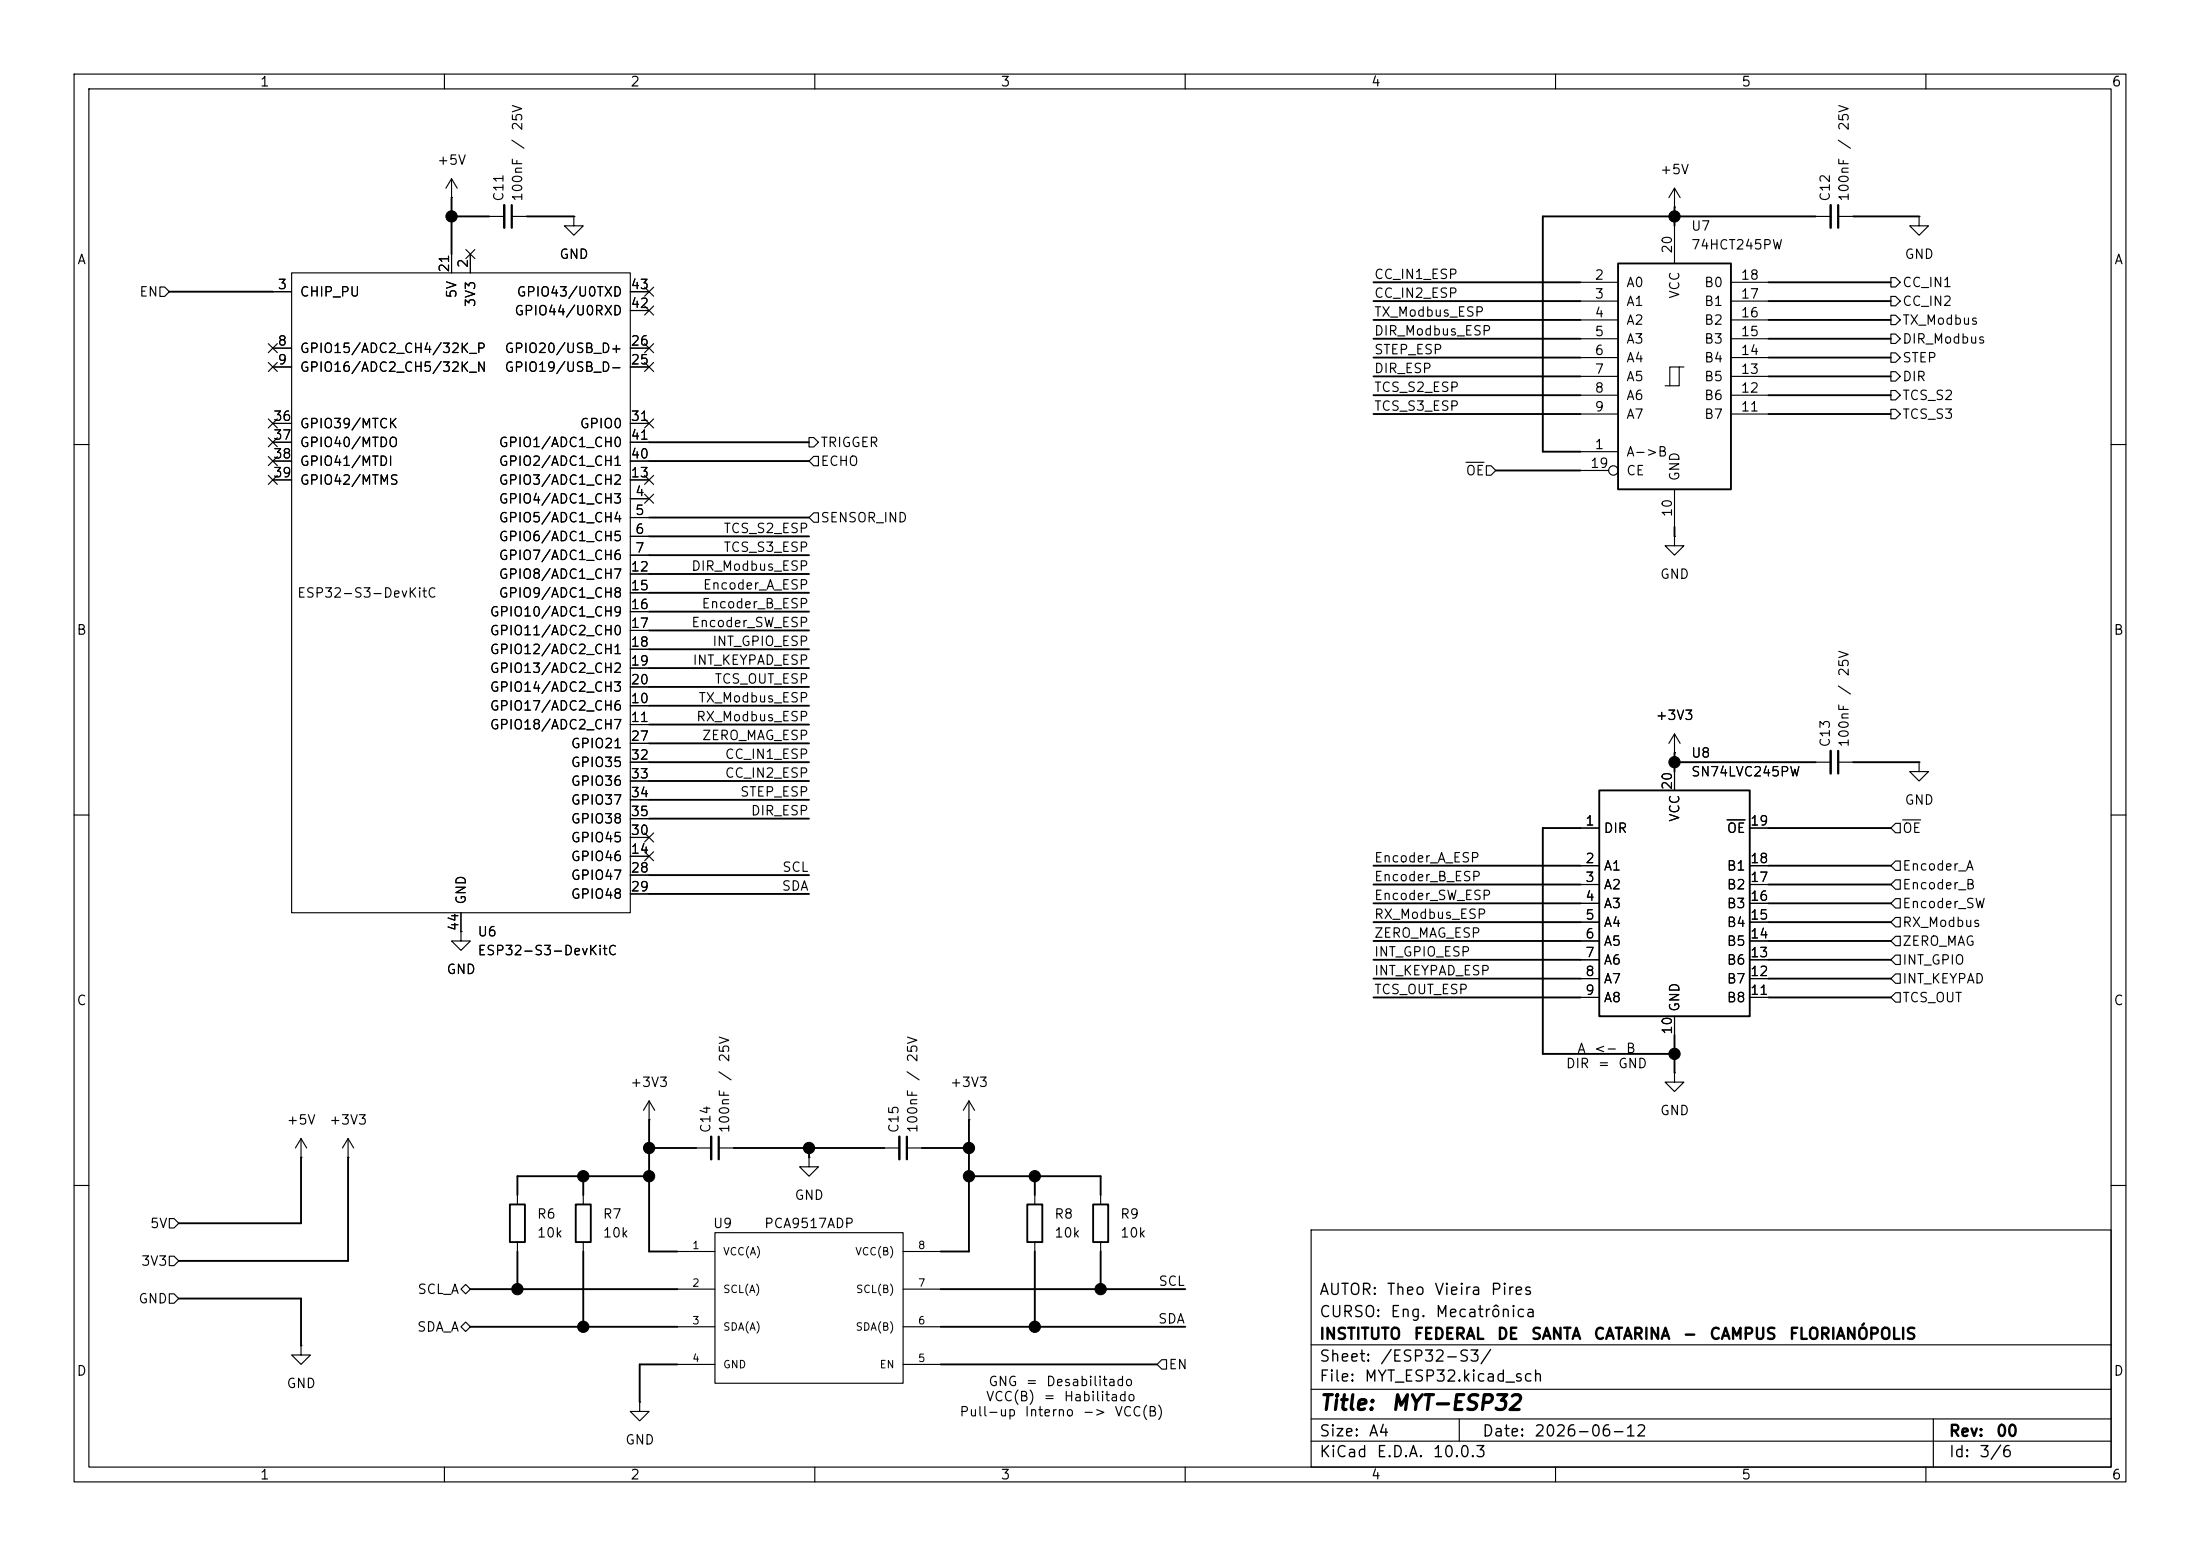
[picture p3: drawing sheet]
<svg xmlns="http://www.w3.org/2000/svg" width="297mm" height="210mm" viewBox="0 0 297 210" stroke-linecap="round" stroke-linejoin="round" font-family="sans-serif">
<g fill="none" stroke="#000" stroke-width=".15">
<path d="M10 10h277v190h-277zM12 12h273v186h-273zM60 10v2M110 10v2M160 10v2M210 10v2M260 10v2M21.6 38.7h.6l.7 .7-.7 .6h-.6zM36.8 39.4h2.6M39.4 36.8h45.7v86.4h-45.7zM61 26.7h.1M61 24.1l-.8 1.3"/>
<path d="M61 24.1l.7 1.3M61 24.1v2.6M61 34.3v2.5M62.9 33.7l1.2 1.2M63.5 34.3v2.5M64.1 33.7l-1.2 1.2M66 29.2h2.1M69.1 29.2h2M77.5 29.2v1.3h1.2l-1.2 1.3-1.3-1.3h1.3M77.5 29.2h.1M85.1 39.4h2.5M87 38.8l1.2 1.2"/>
<path d="M88.2 38.8l-1.2 1.2M213.4 38.1h5M226.1 27.9h.1M226.1 25.4l-.8 1.3M226.1 25.4l.7 1.3M226.1 25.4v2.5M226.1 30.5v5.1M233.7 38.1h5.1M245.1 29.2h2M248.2 29.2h2M255.3 37.5h.6l.6 .6-.6 .6h-.6zM259.1 29.2v1.3h1.2l-1.2 1.3-1.3-1.3h1.3"/>
<path d="M259.1 29.2h.1M36.2 48.9l1.2 1.2M36.2 59.1l1.2 1.2M36.2 46.4l1.2 1.2M36.2 56.5l1.2 1.3M36.8 59.7h2.6M36.8 47h2.6M36.8 49.5h2.6M36.8 57.2h2.6M37.4 48.9l-1.2 1.2M37.4 59.1l-1.2 1.2M37.4 46.4l-1.2 1.2"/>
<path d="M37.4 56.5l-1.2 1.3M85.1 59.7h2.5M85.1 41.9h2.5M85.1 47h2.5M85.1 49.5h2.5M85.1 57.2h2.5M87 56.5l1.2 1.3M87 41.3l1.2 1.2M87 48.9l1.2 1.2M87 46.4l1.2 1.2M88.2 56.5l-1.2 1.3M88.2 41.3l-1.2 1.2"/>
<path d="M88.2 48.9l-1.2 1.2M88.2 46.4l-1.2 1.2M109.2 59.1h.7l.6 .6-.6 .6h-.7zM213.4 40.6h5M213.4 43.2h5M213.4 45.7h5M213.4 48.3h5M213.4 50.8h5M213.4 53.3h5M213.4 55.9h5M226.7 49.5h-1.3v2.6M227.3 49.5h-.6v2.6h-1.9"/>
<path d="M233.7 40.6h5.1M233.7 43.2h5.1M233.7 45.7h5.1M233.7 48.3h5.1M233.7 50.8h5.1M233.7 53.3h5.1M233.7 55.9h5.1M255.3 47.6h.6l.6 .7-.6 .6h-.6zM255.3 52.7h.6l.6 .6-.6 .7h-.6zM255.3 55.2h.6l.6 .7-.6 .6h-.6zM255.3 45.1h.6l.6 .6-.6 .7h-.6zM255.3 42.5h.6l.6 .7-.6 .6h-.6z"/>
<path d="M255.3 40h.6l.6 .6-.6 .7h-.6zM255.3 50.2h.6l.6 .6-.6 .6h-.6zM10 60h2M36.2 61.6l1.2 1.2M36.2 64.2l1.2 1.2M36.8 64.8h2.6M36.8 62.2h2.6M37.4 61.6l-1.2 1.2M37.4 64.2l-1.2 1.2M85.1 64.8h2.5M85.1 62.2h2.5M85.1 67.3h2.5"/>
<path d="M85.1 69.9h2.5M85.1 72.4h2.5M85.1 74.9h2.5M85.1 77.5h2.5M87 64.2l1.2 1.2M87 66.7l1.2 1.2M88.2 64.2l-1.2 1.2M88.2 66.7l-1.2 1.2M109.2 62.2l.7-.6h.6v1.3h-.6zM109.9 69.2h.6v1.3h-.6l-.7-.6zM197.9 62.4h2.4M200.7 62.9h.6l.6 .6-.6 .6h-.6z"/>
<path d="M213.4 61h5M213.4 63.5h3.8M226.1 72.4v1.3h1.2l-1.2 1.2-1.3-1.2h1.3M226.1 72.4h.1M226.1 66v5.1M285 60h2M85.1 90.2h2.5M85.1 95.3h2.5M85.1 97.8h2.5M85.1 80h2.5M85.1 82.6h2.5M85.1 85.1h2.5"/>
<path d="M85.1 87.6h2.5M85.1 92.7h2.5M226.1 99.1v2.5M226.1 99.1l-.8 1.2M226.1 99.1l.7 1.2M10 110h2M85.1 102.9h2.5M85.1 115.6h2.5M85.1 100.3h2.5M85.1 118.1h2.5M85.1 113h2.5M85.1 105.4h2.5"/>
<path d="M85.1 108h2.5M85.1 110.5h2.5M87 115l1.2 1.2M87 112.4l1.2 1.2M88.2 115l-1.2 1.2M88.2 112.4l-1.2 1.2M213.4 111.8h2.5M213.4 116.8h2.5M213.4 119.4h2.5M226.1 101.6h.1M226.1 104.1v2.6M233.2 110.7h2.4"/>
<path d="M236.2 111.8h2.6M236.2 116.8h2.6M236.2 119.4h2.6M245.1 102.9h2M248.2 102.9h2M255.9 111.1h.6v1.3h-.6l-.6-.6zM255.9 118.7h.6v1.3h-.6l-.6-.6zM255.9 116.2h.6v1.3h-.6l-.6-.7zM256.9 110.7h2.4M259.1 102.9v1.2h1.2l-1.2 1.3-1.3-1.3h1.3M259.1 102.9h.1M285 110h2"/>
<path d="M62.2 125.7v1.3h1.3l-1.3 1.3-1.2-1.3h1.2M62.2 125.7h.1M62.2 123.2v2.5M85.1 120.7h2.5M213.4 121.9h2.5M213.4 124.5h2.5M213.4 127h2.5M213.4 129.5h2.5M213.4 132.1h2.5M213.4 134.6h2.5M226.1 137.2v2.5M236.2 121.9h2.6"/>
<path d="M236.2 124.5h2.6M236.2 127h2.6M236.2 129.5h2.6M236.2 132.1h2.6M236.2 134.6h2.6M255.9 134h.6v1.3h-.6l-.6-.7zM255.9 128.9h.6v1.3h-.6l-.6-.7zM255.9 121.3h.6v1.3h-.6l-.6-.7zM255.9 123.8h.6v1.3h-.6l-.6-.6zM255.9 131.4h.6v1.3h-.6l-.6-.6zM255.9 126.4h.6v1.2h-.6l-.6-.6zM40.6 156.2h.1"/>
<path d="M40.6 153.7l-.7 1.2M40.6 153.7l.8 1.2M40.6 153.7v2.5M47 156.2h.1M47 153.7l-.8 1.2M47 153.7l.8 1.2M47 153.7v2.5M87.6 151.1h.1M87.6 148.6l-.7 1.3M87.6 148.6l.8 1.3M87.6 148.6v2.5M94 154.9h2"/>
<path d="M97 154.9h2.1M109.2 156.2v1.3h1.3l-1.3 1.3-1.3-1.3h1.3M109.2 156.2h.1M119.4 154.9h2M122.4 154.9h2.1M130.8 151.1h.1M130.8 148.6l-.8 1.3M130.8 148.6l.8 1.3M130.8 148.6v2.5M226.1 144.8v1.3h1.2l-1.2 1.2-1.3-1.2h1.3M226.1 144.8h.1M10 160h2"/>
<path d="M22.9 164.5h.6l.6 .6-.6 .6h-.6zM22.9 174.6h.6l.6 .7-.6 .6h-.6zM22.9 169.5h.6l.6 .7-.6 .6h-.6zM62.2 174l.7-.6 .6 .6-.6 .6zM62.9 178.4l.6 .7-.6 .6-.7-.6zM69.8 161.3v1.3M69.8 167.6v1.3M78.7 161.3v1.3M78.7 167.6v1.3M91.4 168.9h5.1M91.4 174h5.1M91.4 179.1h5.1"/>
<path d="M96.5 166.4h25.4v20.3h-25.4zM121.9 168.9h5.1M121.9 174h5.1M121.9 179.1h5.1M139.7 161.3v1.3M139.7 167.6v1.3M148.6 161.3v1.3M148.6 167.6v1.3M177 166h108v32h-108zM285 160h2M40.6 181.6v1.3h1.3l-1.3 1.3-1.2-1.3h1.2M40.6 181.6h.1"/>
<path d="M60 198v2M86.4 189.2v1.3h1.2l-1.2 1.3-1.3-1.3h1.3M86.4 189.2h.1M91.4 184.2h5.1M110 198v2M121.9 184.2h5.1M156.8 183.5h.7v1.3h-.7l-.6-.6zM160 198v2M177 194.5h108M177 191.5h108M177 187.5h108M177 181.5h108"/>
<path d="M197 191.5v3M210 198v2M260 198v2M261 191.5v6.5"/>
<circle cx="217.8" cy="63.5" r=".63"/>
</g>
<path d="M69.1 27.7v3M248.2 27.7v3M248.2 101.3v3.1M97 153.4v3.1M122.4 153.4v3.1" fill="none" stroke="#000" stroke-width=".3"/>
<path d="M68.1 27.7v3M247.1 27.7v3M247.1 101.3v3.1M96 153.4v3.1M121.4 153.4v3.1" fill="none" stroke="#000" stroke-width=".33"/>
<g fill="none" stroke="#000" stroke-width=".25">
<path d="M22.9 39.4h13.9M61 26.7v7.6M61 29.2h5M71.1 29.2h6.4M185.4 38.1h28M218.4 35.6h15.3v30.4h-15.3zM226.1 27.9v2.6M238.8 38.1h16.5M245.1 29.2h-36.8v31.8h5.1M250.2 29.2h8.9M87.6 59.7h21.6M185.4 53.3h28"/>
<path d="M185.4 40.6h28M185.4 43.2h28M185.4 45.7h28M185.4 48.3h28M185.4 55.9h28M185.4 50.8h28M238.8 53.3h16.5M238.8 40.6h16.5M238.8 43.2h16.5M238.8 45.7h16.5M238.8 48.3h16.5M238.8 55.9h16.5"/>
<path d="M238.8 50.8h16.5M87.6 62.2h21.6M87.6 69.9h21.6M87.6 77.5h21.6M87.6 74.9h21.6M87.6 72.4h21.6M201.9 63.5h11.5M226.1 71.1v1.3M87.6 82.6h21.6M87.6 80h21.6M87.6 90.2h21.6M87.6 87.6h21.6"/>
<path d="M87.6 85.1h21.6M87.6 92.7h21.6M87.6 95.3h21.6M87.6 97.8h21.6M87.6 102.9h21.6M87.6 105.4h21.6M87.6 108h21.6M87.6 100.3h21.6M87.6 110.5h21.6M87.6 118.1h21.6M185.4 119.4h28M185.4 116.8h28"/>
<path d="M213.4 111.8h-5.1v30.4h17.8M215.9 106.7h20.3v30.5h-20.3zM226.1 101.6v2.5M226.1 102.9h19M238.8 119.4h16.5M238.8 111.8h16.5M238.8 116.8h16.5M250.2 102.9h8.9M87.6 120.7h21.6M185.4 134.6h28M185.4 129.5h28M185.4 132.1h28"/>
<path d="M185.4 121.9h28M185.4 124.5h28M185.4 127h28M226.1 139.7v5.1M238.8 134.6h16.5M238.8 129.5h16.5M238.8 132.1h16.5M238.8 121.9h16.5M238.8 124.5h16.5M238.8 127h16.5M40.6 156.2v8.9h-16.5M47 156.2v14h-22.9"/>
<path d="M78.7 158.8v2.5M87.6 158.8h-17.8v2.5M87.6 151.1v17.8h3.8M87.6 154.9h6.4M99.1 154.9h20.3M109.2 154.9v1.3M124.5 154.9h6.3M130.8 158.8h17.8v2.5M130.8 151.1v17.8h-3.8M139.7 158.8v2.5M24.1 175.3h16.5v6.3M63.5 174h27.9"/>
<path d="M63.5 179.1h27.9M68.8 162.6h2.1v5h-2.1zM69.8 168.9v5.1M77.7 162.6h2.1v5h-2.1zM78.7 168.9v10.2M127 174h33M127 179.1h33M138.7 162.6h2v5h-2zM139.7 168.9v10.2M147.6 162.6h2v5h-2zM148.6 168.9v5.1M91.4 184.2h-5v5"/>
<path d="M127 184.2h29.2"/>
</g>
<g fill="#000" stroke="#000" stroke-width=".14">
<circle cx="61" cy="29.2" r=".76"/>
<circle cx="226.1" cy="29.2" r=".76"/>
<circle cx="226.1" cy="102.9" r=".76"/>
<circle cx="78.7" cy="158.7" r=".76"/>
<circle cx="87.6" cy="154.9" r=".76"/>
<circle cx="87.6" cy="158.7" r=".76"/>
<circle cx="109.2" cy="154.9" r=".76"/>
<circle cx="130.8" cy="158.7" r=".76"/>
<circle cx="130.8" cy="154.9" r=".76"/>
<circle cx="139.7" cy="158.7" r=".76"/>
<circle cx="226.1" cy="142.2" r=".76"/>
<circle cx="69.8" cy="174" r=".76"/>
<circle cx="78.7" cy="179.1" r=".76"/>
<circle cx="139.7" cy="179.1" r=".76"/>
<circle cx="148.6" cy="174" r=".76"/>
</g>
<g font-size="2">
<text x="178" y="190.8">Title:</text>
<text x="187.7" y="190.8">MYT-ESP32</text>
</g>
<g font-size="1.5">
<text x="178" y="178.2">CURSO:</text>
<text x="178" y="175.2">AUTOR:</text>
<text x="187.1" y="175.2">Theo</text>
<text x="187.6" y="178.2">Eng.</text>
<text x="193.5" y="175.2">Vieira</text>
<text x="193.7" y="178.2">Mecatrônica</text>
<text x="201.1" y="175.2">Pires</text>
<text x="178" y="184.2">Sheet:</text>
<text x="178" y="181.2">INSTITUTO</text>
<text x="186.2" y="184.2">/ESP32-S3/</text>
<text x="190.7" y="181.2">FEDERAL</text>
<text x="202" y="181.2">DE</text>
<text x="206.6" y="181.2">SANTA</text>
<text x="215" y="181.2">CATARINA</text>
<text x="227.1" y="181.2">-</text>
<text x="230.7" y="181.2">CAMPUS</text>
<text x="241.4" y="181.2">FLORIANÓPOLIS</text>
<text x="178" y="186.9">File:</text>
<text x="184.1" y="186.9">MYT_ESP32.kicad_sch</text>
<text x="178" y="197.1">KiCad</text>
<text x="178" y="194.3">Size:</text>
<text x="184.7" y="194.3">A4</text>
<text x="185.7" y="197.1">E.D.A.</text>
<text x="193.3" y="197.1">10.0.3</text>
<text x="200" y="194.3">Date:</text>
<text x="207" y="194.3">2026-06-12</text>
<text x="263" y="194.3">Rev:</text>
<text x="263" y="197.1">Id:</text>
<text x="267.1" y="197.1">3/6</text>
<text x="269.4" y="194.3">00</text>
</g>
<g font-size="1.3">
<text x="35" y="12">1</text>
<text x="85" y="12">2</text>
<text x="135" y="12">3</text>
<text x="185" y="12">4</text>
<text x="235" y="12">5</text>
<text x="285" y="12">6</text>
<text x="70.8" y="17.8" transform="rotate(-90 70.8 17.8)">25V</text>
<text x="249.9" y="17.8" transform="rotate(-90 249.9 17.8)">25V</text>
<text x="58.9" y="22.6">+5V</text>
<text x="70.8" y="20.3" transform="rotate(-90 70.8 20.3)">/</text>
<text x="224" y="23.8">+5V</text>
<text x="249.9" y="20.3" transform="rotate(-90 249.9 20.3)">/</text>
<text x="68.3" y="27.3" transform="rotate(-90 68.3 27.3)">C11</text>
<text x="70.8" y="27.3" transform="rotate(-90 70.8 27.3)">100nF</text>
<text x="247.4" y="27.3" transform="rotate(-90 247.4 27.3)">C12</text>
<text x="249.9" y="27.3" transform="rotate(-90 249.9 27.3)">100nF</text>
<text x="10.3" y="36">A</text>
<text x="75.4" y="35.3">GND</text>
<text x="226" y="34.3" transform="rotate(-90 226 34.3)">20</text>
<text x="228.2" y="31.5">U7</text>
<text x="228.2" y="34">74HCT245PW</text>
<text x="257" y="35.3">GND</text>
<text x="285.3" y="36">A</text>
<text x="18.7" y="40.3">EN</text>
<text x="37.4" y="39.3">3</text>
<text x="40.4" y="40.3">CHIP_PU</text>
<text x="60.9" y="36.9" transform="rotate(-90 60.9 36.9)">21</text>
<text x="61.9" y="40.3" transform="rotate(-90 61.9 40.3)">5V</text>
<text x="63.5" y="36.3" transform="rotate(-90 63.5 36.3)">2</text>
<text x="64.5" y="41.6" transform="rotate(-90 64.5 41.6)">3V3</text>
<text x="69.7" y="40.3">GPIO43/U0TXD</text>
<text x="85" y="41.9">42</text>
<text x="85" y="39.3">43</text>
<text x="185.4" y="38">CC_IN1_ESP</text>
<text x="185.4" y="40.5">CC_IN2_ESP</text>
<text x="215.2" y="38.1">2</text>
<text x="215.2" y="40.6">3</text>
<text x="219.5" y="39.1">A0</text>
<text x="219.5" y="41.6">A1</text>
<text x="227" y="40.4" transform="rotate(-90 227 40.4)">VCC</text>
<text x="230" y="41.6">B1</text>
<text x="230" y="39.1">B0</text>
<text x="234.9" y="40.6">17</text>
<text x="234.9" y="38.1">18</text>
<text x="256.7" y="41.6">CC_IN2</text>
<text x="256.7" y="39.1">CC_IN1</text>
<text x="37.4" y="47">8</text>
<text x="40.4" y="48">GPIO15/ADC2_CH4/32K_P</text>
<text x="68" y="48">GPIO20/USB_D+</text>
<text x="69.4" y="42.9">GPIO44/U0RXD</text>
<text x="85" y="47">26</text>
<text x="185.4" y="45.6">DIR_Modbus_ESP</text>
<text x="185.4" y="43.1">TX_Modbus_ESP</text>
<text x="215.2" y="43.2">4</text>
<text x="215.2" y="45.7">5</text>
<text x="219.5" y="44.2">A2</text>
<text x="219.5" y="46.7">A3</text>
<text x="230" y="46.7">B3</text>
<text x="230" y="44.2">B2</text>
<text x="234.9" y="45.7">15</text>
<text x="234.9" y="43.2">16</text>
<text x="256.7" y="46.7">DIR_Modbus</text>
<text x="256.7" y="44.2">TX_Modbus</text>
<text x="37.4" y="49.5">9</text>
<text x="40.4" y="50.5">GPIO16/ADC2_CH5/32K_N</text>
<text x="68" y="50.5">GPIO19/USB_D-</text>
<text x="85" y="49.5">25</text>
<text x="185.4" y="53.2">TCS_S2_ESP</text>
<text x="185.4" y="48.1">STEP_ESP</text>
<text x="185.4" y="50.7">DIR_ESP</text>
<text x="215.2" y="48.2">6</text>
<text x="215.2" y="50.8">7</text>
<text x="215.2" y="53.3">8</text>
<text x="219.5" y="49.2">A4</text>
<text x="219.5" y="51.8">A5</text>
<text x="230" y="51.8">B5</text>
<text x="230" y="49.2">B4</text>
<text x="234.9" y="53.3">12</text>
<text x="234.9" y="50.8">13</text>
<text x="234.9" y="48.2">14</text>
<text x="256.7" y="49.2">STEP</text>
<text x="256.7" y="51.8">DIR</text>
<text x="36.8" y="57.1">36</text>
<text x="36.8" y="59.7">37</text>
<text x="40.4" y="58.1">GPIO39/MTCK</text>
<text x="78.2" y="58.1">GPIO0</text>
<text x="85" y="59.7">41</text>
<text x="85" y="57.1">31</text>
<text x="185.4" y="55.8">TCS_S3_ESP</text>
<text x="215.2" y="55.9">9</text>
<text x="219.5" y="54.3">A6</text>
<text x="219.5" y="56.9">A7</text>
<text x="230" y="56.9">B7</text>
<text x="230" y="54.3">B6</text>
<text x="234.9" y="55.9">11</text>
<text x="256.7" y="54.3">TCS_S2</text>
<text x="256.7" y="56.9">TCS_S3</text>
<text x="36.8" y="64.7">39</text>
<text x="36.8" y="62.2">38</text>
<text x="40.4" y="65.7">GPIO42/MTMS</text>
<text x="40.4" y="60.7">GPIO40/MTDO</text>
<text x="40.4" y="63.2">GPIO41/MTDI</text>
<text x="67.2" y="63.2">GPIO2/ADC1_CH1</text>
<text x="67.2" y="60.7">GPIO1/ADC1_CH0</text>
<text x="67.2" y="65.7">GPIO3/ADC1_CH2</text>
<text x="85" y="62.2">40</text>
<text x="85" y="64.7">13</text>
<text x="110.7" y="63.2">ECHO</text>
<text x="110.7" y="60.7">TRIGGER</text>
<text x="197.8" y="64.5">OE</text>
<text x="214.6" y="63.5">19</text>
<text x="215.2" y="60.9">1</text>
<text x="219.5" y="61.9">A-&gt;B</text>
<text x="219.5" y="64.5">CE</text>
<text x="227" y="65" transform="rotate(-90 227 65)">GND</text>
<text x="67.2" y="68.3">GPIO4/ADC1_CH3</text>
<text x="67.2" y="70.8">GPIO5/ADC1_CH4</text>
<text x="85.7" y="67.3">4</text>
<text x="85.7" y="69.8">5</text>
<text x="110.7" y="70.8">SENSOR_IND</text>
<text x="226" y="69.9" transform="rotate(-90 226 69.9)">10</text>
<text x="67.2" y="73.4">GPIO6/ADC1_CH5</text>
<text x="67.2" y="75.9">GPIO7/ADC1_CH6</text>
<text x="85" y="77.4">12</text>
<text x="85.7" y="72.4">6</text>
<text x="85.7" y="74.9">7</text>
<text x="93.2" y="77.3">DIR_Modbus_ESP</text>
<text x="97.6" y="74.8">TCS_S3_ESP</text>
<text x="97.6" y="72.3">TCS_S2_ESP</text>
<text x="40" y="81">ESP32-S3-DevKitC</text>
<text x="66" y="83.5">GPIO10/ADC1_CH9</text>
<text x="67.2" y="78.4">GPIO8/ADC1_CH7</text>
<text x="67.2" y="81">GPIO9/ADC1_CH8</text>
<text x="85" y="80">15</text>
<text x="85" y="82.5">16</text>
<text x="94.6" y="82.4">Encoder_B_ESP</text>
<text x="94.8" y="79.9">Encoder_A_ESP</text>
<text x="224" y="78.4">GND</text>
<text x="10.3" y="86">B</text>
<text x="66" y="86.1">GPIO11/ADC2_CH0</text>
<text x="66" y="88.6">GPIO12/ADC2_CH1</text>
<text x="85" y="85.1">17</text>
<text x="85" y="87.6">18</text>
<text x="93.2" y="85">Encoder_SW_ESP</text>
<text x="96.1" y="87.5">INT_GPIO_ESP</text>
<text x="285.3" y="86">B</text>
<text x="66" y="91.1">GPIO13/ADC2_CH2</text>
<text x="66" y="93.7">GPIO14/ADC2_CH3</text>
<text x="85" y="90.1">19</text>
<text x="85" y="95.2">10</text>
<text x="85" y="92.7">20</text>
<text x="93.4" y="90">INT_KEYPAD_ESP</text>
<text x="94.2" y="95.1">TX_Modbus_ESP</text>
<text x="96.4" y="92.6">TCS_OUT_ESP</text>
<text x="249.9" y="93.9" transform="rotate(-90 249.9 93.9)">/</text>
<text x="249.9" y="91.4" transform="rotate(-90 249.9 91.4)">25V</text>
<text x="66" y="96.2">GPIO17/ADC2_CH6</text>
<text x="66" y="98.8">GPIO18/ADC2_CH7</text>
<text x="77" y="101.3">GPIO21</text>
<text x="85" y="97.8">11</text>
<text x="85" y="100.3">27</text>
<text x="93.9" y="97.7">RX_Modbus_ESP</text>
<text x="94.7" y="100.2">ZERO_MAG_ESP</text>
<text x="223.4" y="97.5">+3V3</text>
<text x="247.4" y="101" transform="rotate(-90 247.4 101)">C13</text>
<text x="249.9" y="101" transform="rotate(-90 249.9 101)">100nF</text>
<text x="77" y="103.8">GPIO35</text>
<text x="77" y="106.4">GPIO36</text>
<text x="85" y="102.8">32</text>
<text x="85" y="105.4">33</text>
<text x="85" y="107.9">34</text>
<text x="97.8" y="102.7">CC_IN1_ESP</text>
<text x="97.8" y="105.3">CC_IN2_ESP</text>
<text x="99.8" y="107.8">STEP_ESP</text>
<text x="226" y="106.7" transform="rotate(-90 226 106.7)">20</text>
<text x="228.2" y="102.6">U8</text>
<text x="228.2" y="105.1">SN74LVC245PW</text>
<text x="77" y="108.9">GPIO37</text>
<text x="77" y="111.5">GPIO38</text>
<text x="85" y="113">30</text>
<text x="85" y="110.5">35</text>
<text x="101.3" y="110.4">DIR_ESP</text>
<text x="213.9" y="111.7">1</text>
<text x="216.4" y="112.7">DIR</text>
<text x="227" y="111" transform="rotate(-90 227 111)">VCC</text>
<text x="233" y="112.7">OE</text>
<text x="236.2" y="111.7">19</text>
<text x="256.7" y="112.7">OE</text>
<text x="257" y="108.9">GND</text>
<text x="77" y="116.5">GPIO46</text>
<text x="77" y="119.1">GPIO47</text>
<text x="77" y="114">GPIO45</text>
<text x="85" y="115.5">14</text>
<text x="85" y="118.1">28</text>
<text x="105.5" y="118">SCL</text>
<text x="185.4" y="116.7">Encoder_A_ESP</text>
<text x="185.4" y="119.3">Encoder_B_ESP</text>
<text x="213.9" y="116.8">2</text>
<text x="213.9" y="119.4">3</text>
<text x="216.4" y="117.8">A1</text>
<text x="233" y="117.8">B1</text>
<text x="236.2" y="119.4">17</text>
<text x="236.2" y="116.8">18</text>
<text x="256.7" y="117.8">Encoder_A</text>
<text x="62.2" y="125.8" transform="rotate(-90 62.2 125.8)">44</text>
<text x="63.2" y="122.2" transform="rotate(-90 63.2 122.2)">GND</text>
<text x="77" y="121.6">GPIO48</text>
<text x="85" y="120.6">29</text>
<text x="105.4" y="120.5">SDA</text>
<text x="185.4" y="121.8">Encoder_SW_ESP</text>
<text x="185.4" y="124.3">RX_Modbus_ESP</text>
<text x="213.9" y="121.9">4</text>
<text x="213.9" y="124.4">5</text>
<text x="216.4" y="120.4">A2</text>
<text x="216.4" y="122.9">A3</text>
<text x="216.4" y="125.4">A4</text>
<text x="233" y="125.4">B4</text>
<text x="233" y="122.9">B3</text>
<text x="233" y="120.4">B2</text>
<text x="236.2" y="124.4">15</text>
<text x="236.2" y="121.9">16</text>
<text x="256.7" y="122.9">Encoder_SW</text>
<text x="256.7" y="125.4">RX_Modbus</text>
<text x="256.7" y="120.4">Encoder_B</text>
<text x="60.2" y="131.8">GND</text>
<text x="64.4" y="126.7">U6</text>
<text x="64.4" y="129.2">ESP32-S3-DevKitC</text>
<text x="185.4" y="132">INT_KEYPAD_ESP</text>
<text x="185.4" y="129.4">INT_GPIO_ESP</text>
<text x="185.4" y="126.9">ZERO_MAG_ESP</text>
<text x="213.9" y="127">6</text>
<text x="213.9" y="129.5">7</text>
<text x="216.4" y="128">A5</text>
<text x="216.4" y="130.5">A6</text>
<text x="233" y="130.5">B6</text>
<text x="233" y="128">B5</text>
<text x="236.2" y="129.5">13</text>
<text x="236.2" y="127">14</text>
<text x="256.7" y="130.5">INT_GPIO</text>
<text x="256.7" y="128">ZERO_MAG</text>
<text x="10.3" y="136">C</text>
<text x="185.4" y="134.5">TCS_OUT_ESP</text>
<text x="213.9" y="132.1">8</text>
<text x="213.9" y="134.6">9</text>
<text x="216.4" y="133.1">A7</text>
<text x="216.4" y="135.6">A8</text>
<text x="227" y="136.7" transform="rotate(-90 227 136.7)">GND</text>
<text x="233" y="135.6">B8</text>
<text x="233" y="133.1">B7</text>
<text x="236.2" y="134.6">11</text>
<text x="236.2" y="132.1">12</text>
<text x="256.7" y="135.6">TCS_OUT</text>
<text x="256.7" y="133.1">INT_KEYPAD</text>
<text x="285.3" y="136">C</text>
<text x="98.8" y="143.5" transform="rotate(-90 98.8 143.5)">25V</text>
<text x="124.2" y="143.5" transform="rotate(-90 124.2 143.5)">25V</text>
<text x="212.8" y="142.4">A</text>
<text x="215.1" y="142.4">&lt;-</text>
<text x="219.4" y="142.4">B</text>
<text x="226" y="139.7" transform="rotate(-90 226 139.7)">10</text>
<text x="85" y="147">+3V3</text>
<text x="98.8" y="146" transform="rotate(-90 98.8 146)">/</text>
<text x="124.2" y="146" transform="rotate(-90 124.2 146)">/</text>
<text x="128.2" y="147">+3V3</text>
<text x="211.3" y="144.5">DIR</text>
<text x="215.6" y="144.5">=</text>
<text x="218.4" y="144.5">GND</text>
<text x="38.6" y="152.1">+5V</text>
<text x="44.3" y="152.1">+3V3</text>
<text x="96.2" y="153" transform="rotate(-90 96.2 153)">C14</text>
<text x="98.8" y="153" transform="rotate(-90 98.8 153)">100nF</text>
<text x="121.6" y="153" transform="rotate(-90 121.6 153)">C15</text>
<text x="124.2" y="153" transform="rotate(-90 124.2 153)">100nF</text>
<text x="224" y="150.8">GND</text>
<text x="20.2" y="166.1">5V</text>
<text x="72.4" y="164.8">R6</text>
<text x="72.4" y="167.3">10k</text>
<text x="81.3" y="164.8">R7</text>
<text x="81.3" y="167.3">10k</text>
<text x="96.2" y="166.1">U9</text>
<text x="103.1" y="166.1">PCA9517ADP</text>
<text x="107.2" y="162.3">GND</text>
<text x="142.2" y="164.8">R8</text>
<text x="142.2" y="167.3">10k</text>
<text x="151.1" y="164.8">R9</text>
<text x="151.1" y="167.3">10k</text>
<text x="19" y="171.2">3V3</text>
<text x="156.3" y="173.9">SCL</text>
<text x="18.6" y="176.2">GND</text>
<text x="56.3" y="175">SCL_A</text>
<text x="156.2" y="178.9">SDA</text>
<text x="10.3" y="186">D</text>
<text x="56.2" y="180">SDA_A</text>
<text x="157.7" y="185.1">EN</text>
<text x="285.3" y="186">D</text>
<text x="38.6" y="187.7">GND</text>
<text x="129.4" y="191.5">Pull-up</text>
<text x="133" y="189.4">VCC(B)</text>
<text x="133.3" y="187.4">GNG</text>
<text x="138.2" y="191.5">Interno</text>
<text x="138.4" y="187.4">=</text>
<text x="140.8" y="189.4">=</text>
<text x="141.1" y="187.4">Desabilitado</text>
<text x="143.5" y="189.4">Habilitado</text>
<text x="146.1" y="191.5">-&gt;</text>
<text x="150.4" y="191.5">VCC(B)</text>
<text x="84.3" y="195.3">GND</text>
<text x="35" y="200">1</text>
<text x="85" y="200">2</text>
<text x="135" y="200">3</text>
<text x="185" y="200">4</text>
<text x="235" y="200">5</text>
<text x="285" y="200">6</text>
</g>
<g font-size="1">
<text x="93.4" y="168.8">1</text>
<text x="93.4" y="173.9">2</text>
<text x="97.5" y="169.7">VCC(A)</text>
<text x="115.4" y="169.7">VCC(B)</text>
<text x="123.8" y="173.9">7</text>
<text x="123.8" y="168.8">8</text>
<text x="93.4" y="179">3</text>
<text x="97.5" y="174.8">SCL(A)</text>
<text x="97.5" y="179.8">SDA(A)</text>
<text x="115.4" y="179.8">SDA(B)</text>
<text x="115.5" y="174.8">SCL(B)</text>
<text x="123.8" y="179">6</text>
<text x="93.4" y="184.1">4</text>
<text x="97.5" y="184.9">GND</text>
<text x="118.7" y="184.9">EN</text>
<text x="123.8" y="184.1">5</text>
</g>
</svg>
